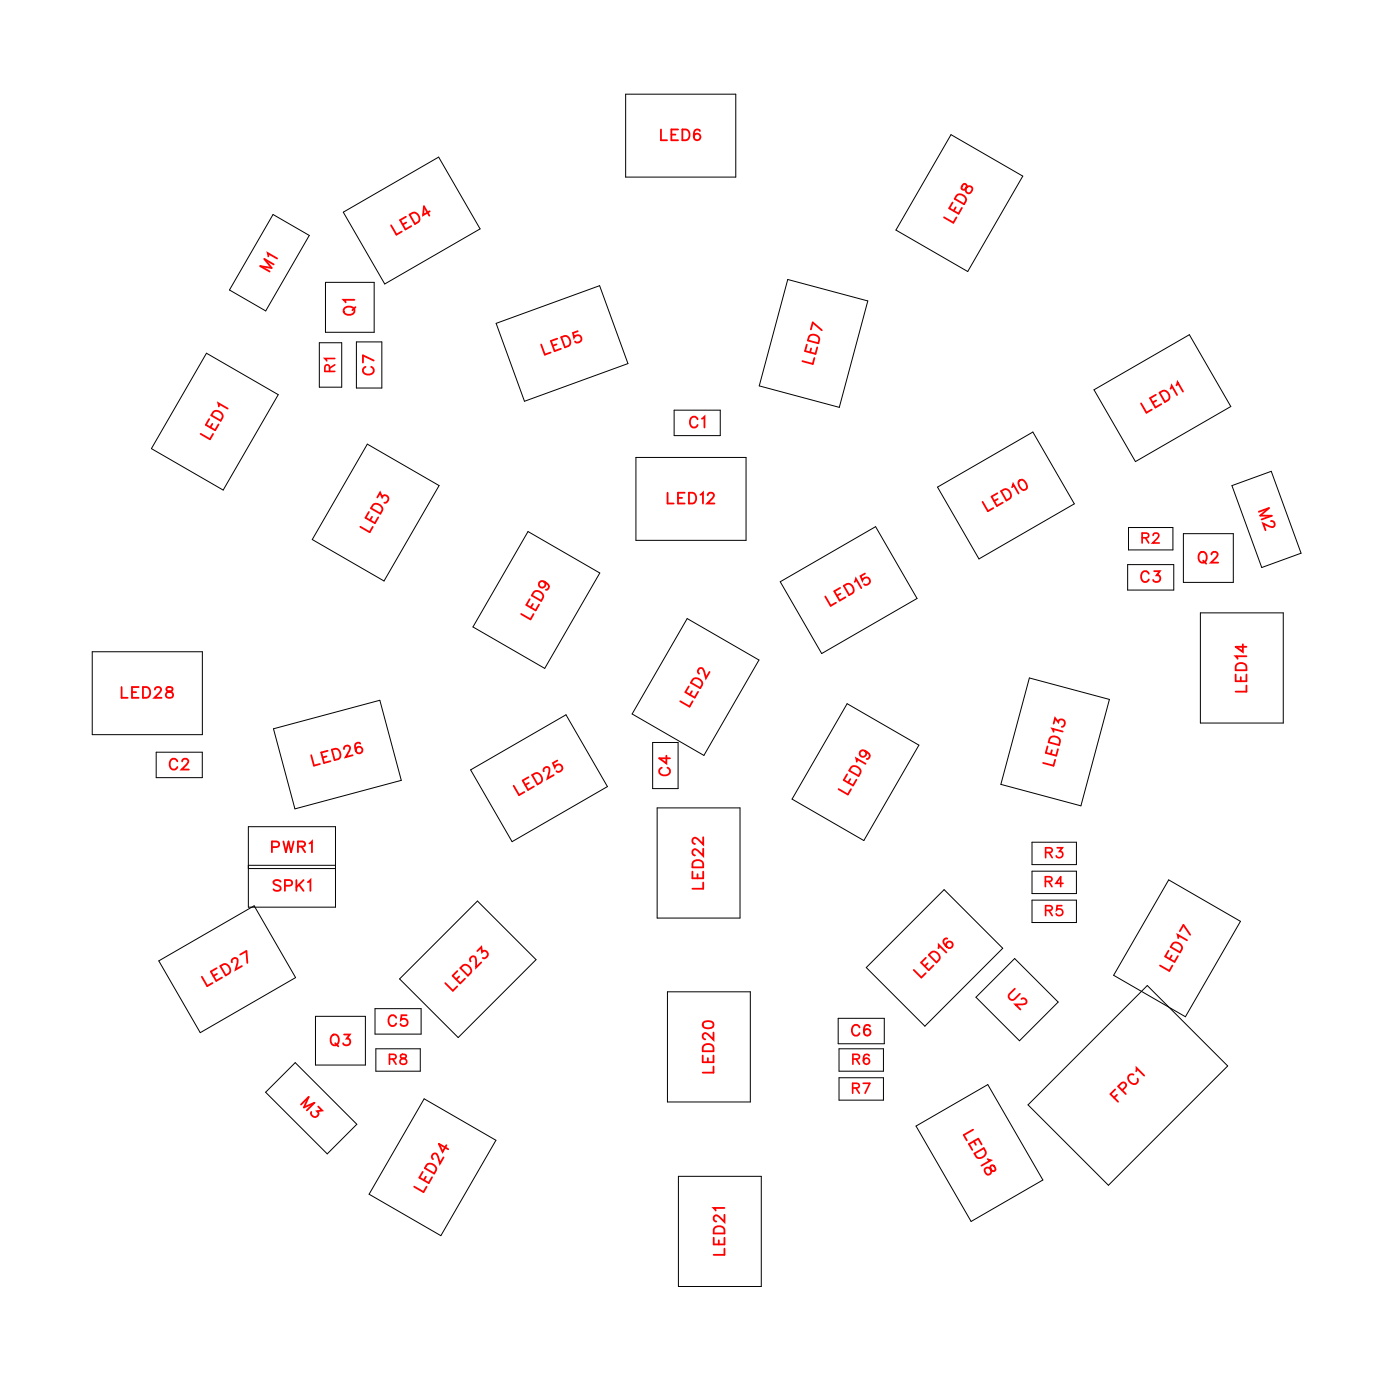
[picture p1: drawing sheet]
<svg xmlns="http://www.w3.org/2000/svg" width="92mm" height="92mm" viewBox="0 0 92 92" stroke-linecap="round" stroke-linejoin="round" font-family="sans-serif">
<g fill="none" stroke="#000" stroke-width=".07">
<path d="M18 14.1l2.4 1.4-2.9 5-2.4-1.4zM21.4 18.6h3.2v3.3h-3.2zM22.6 14l6.3-3.7 2.7 4.8-6.3 3.6zM41.2 6.2h7.2v5.4h-7.2zM51.8 18.4l5.3 1.4-1.9 7-5.2-1.4zM62.6 8.9l4.7 2.7-3.6 6.3-4.7-2.8zM13.6 23.2l4.7 2.8-3.6 6.2-4.7-2.7zM21 22.5h1.5v3h-1.5zM23.5 22.5h1.6v3h-1.6zM24.2 29.2l4.7 2.7-3.6 6.3-4.8-2.7zM32.6 21.3l6.9-2.5 1.8 5.1-6.8 2.5zM34.7 35l4.8 2.7-3.7 6.3-4.7-2.8z"/>
<path d="M41.8 30.1h7.3v5.4h-7.3zM44.4 27h3v1.7h-3zM51.3 38.3l6.3-3.7 2.7 4.8-6.2 3.6zM61.7 32l6.3-3.6 2.7 4.7-6.3 3.7zM72 25.6l6.3-3.6 2.7 4.7-6.3 3.7zM74.2 37.1h3v1.7h-3zM74.3 34.7h2.9v1.5h-2.9zM77.9 35.1h3.3v3.2h-3.3zM81.1 31.9l2.6-.9 1.9 5.4-2.6 .9zM6.1 42.9h7.2v5.4h-7.2zM10.3 49.5h3v1.7h-3zM16.3 54.4h5.8v5.3h-5.8z"/>
<path d="M16.3 57.1h5.8M16.3 56.9h5.8M18 47.9l7-1.8 1.4 5.2-7 1.9zM31 50.6l6.2-3.6 2.8 4.7-6.3 3.7zM42.9 48.8h1.7v3.1h-1.7zM43.2 53.1h5.5v7.3h-5.5zM45.2 40.7l4.7 2.7-3.6 6.3-4.7-2.7zM55.7 46.3l4.8 2.7-3.7 6.3-4.7-2.7zM62.1 58.5l3.9 3.9-5.1 5.1-3.9-3.9zM67.7 44.6l5.3 1.4-1.9 7-5.2-1.4zM67.9 55.4h2.9v1.5h-2.9zM67.9 57.3h2.9v1.5h-2.9z"/>
<path d="M67.9 59.2h2.9v1.5h-2.9zM76.9 57.9l4.7 2.7-3.6 6.3-4.7-2.7zM79 40.3h5.4v7.3h-5.4zM10.4 63.2l6.3-3.6 2.8 4.7-6.3 3.6zM17.5 71.8l1.9-1.9 4.1 4.1-2 1.9zM20.8 66.9h3.2v3.2h-3.2zM24.7 66.4h3v1.6h-3zM24.7 69h3v1.5h-3zM26.3 64.4l5.1-5.1 3.9 3.8-5.1 5.2zM27.9 72.3l4.7 2.7-3.6 6.3-4.7-2.7zM43.9 65.2h5.5v7.3h-5.5zM44.6 77.4h5.5v7.2h-5.5z"/>
<path d="M55.2 67h3v1.7h-3zM55.2 69h2.9v1.5h-2.9zM55.2 70.9h2.9v1.5h-2.9zM60.3 74.1l4.7-2.8 3.6 6.3-4.7 2.8zM66.8 63.1l2.8 2.8-2.5 2.6-2.9-2.9zM75.5 64.8l5.3 5.3-7.9 7.9-5.2-5.3z"/>
</g>
<g fill="none" stroke="#f00" stroke-width=".12">
<path d="M17.7 16.9l-.1-.2 .6 .3M18 17.4l-.6-.4 .5 .6-.8-.1 .6 .4M23.3 19.7h-.7l.1 .2M25.7 14.8l.4 .6 .3-.2M26.7 14.3l-.4 .2 .4 .6 .4-.2M26.7 14.6l-.2 .2M27 14.1l.2-.1a.38 .38 0 0 1 .3 .2 .38 .38 0 0 1 0 .4l-.2 .1zM28.3 13.9l-.5 .3 .1-.6 .4 .6M43.5 8.5v.7h.4M44.2 8.9h.3M44.6 8.5h-.4v.7h.4M44.9 8.5h.2a.38 .38 0 0 1 .3 .4 .38 .38 0 0 1-.3 .3h-.2z"/>
<path d="M46.1 8.6h-.1a.35 .35 0 0 0-.4 .2 .35 .35 0 0 0 .3 .4 .22 .22 0 0 0 .2-.2 .22 .22 0 0 0-.2-.2 .22 .22 0 0 0-.2 .2M62.1 14.3l.6 .4 .2-.4M62.7 13.3l-.2 .4 .6 .4 .2-.4M62.9 13.6l-.1 .3M62.9 12.9a.38 .38 0 0 1 .5-.1 .38 .38 0 0 1 .2 .4l-.2 .2-.6-.3zM63.4 12.2l-.1 .2 .1 .1 .5-.2a.24 .24 0 0 1 0 .3 .24 .24 0 0 1-.3 .1l-.1-.2 .1-.3-.1-.1zM13.2 28.5l.6 .4 .2-.4M13.8 27.6l-.3 .3 .7 .4 .2-.4M14 27.9l-.2 .2M14 27.1a.38 .38 0 0 1 .5 0 .38 .38 0 0 1 .1 .4l-.1 .2-.6-.4zM14.4 26.7v-.2l.6 .4M22.7 20.2a.35 .35 0 0 1 .4 0 .35 .35 0 0 1 .2 .4 .33 .33 0 0 1-.5 .1 .33 .33 0 0 1-.1-.5z"/>
<path d="M23.4 20.2l-.2 .2M23.7 34.7l.6 .3 .2-.3M24.1 24.1a.26 .26 0 0 0-.2 .3 .26 .26 0 0 0 .3 .2h.1a.26 .26 0 0 0 .3-.2 .26 .26 0 0 0-.2-.3M24.3 33.7l-.2 .4 .6 .3 .2-.4M24.5 34l-.2 .2M24.5 33.2a.38 .38 0 0 1 .5 0 .38 .38 0 0 1 .1 .4l-.1 .2-.6-.4zM24.6 23.7l-.7-.3v.5M24.8 32.7l.2-.3 .1 .3a.25 .25 0 0 1 .5 .1 .24 .24 0 0 1-.3 .3M34.9 39.4l-.3 .4 .7 .4 .2-.4M35.1 39.7l-.2 .3M35.1 39a.38 .38 0 0 1 .4-.1 .38 .38 0 0 1 .2 .4l-.1 .2-.6-.3zM35.6 22.7l.3 .6 .3-.1"/>
<path d="M35.8 38.3a.22 .22 0 0 1 0 .3 .22 .22 0 0 1-.3-.1 .22 .22 0 0 1 .2-.3l.1 .1a.34 .34 0 0 1 .3 .4l-.2 .1M36.6 22.7h-.2M36.7 22.3l-.4 .1 .2 .7 .4-.2M36.9 22.2l.3-.1a.38 .38 0 0 1 .3 .3 .38 .38 0 0 1-.1 .4h-.2zM38 21.8l-.3 .1 .1 .3a.25 .25 0 0 1 .3-.1 .25 .25 0 0 1 .1 .3 .25 .25 0 0 1-.4 .1M43.9 32.4v.7h.4M44.6 32.8h.3M45.1 32.4h-.5v.7h.5M45.3 32.4h.3a.38 .38 0 0 1 .2 .4 .38 .38 0 0 1-.2 .3h-.3zM45.9 27.6a.26 .26 0 0 0-.3-.2 .26 .26 0 0 0-.2 .3v.2a.26 .26 0 0 0 .2 .2 .26 .26 0 0 0 .3-.1M46.1 32.5l.2-.1v.7M46.2 27.5l.2-.1v.7"/>
<path d="M46.6 32.6l.1-.2h.1l.2 .1-.1 .3-.4 .3h.5M53.1 22.7l-.1 .4 .7 .2 .1-.4M53.3 22.1a.39 .39 0 0 1 .6 .3v.2l-.7-.2zM53.4 21.7l.1-.5 .6 .5M53.4 22.9l-.1 .3M53.6 23.6l-.1 .3-.7-.1M54.3 39.2l.4 .7 .3-.3M55.3 38.7l-.4 .2 .4 .6 .3-.2M55.3 39.1l-.2 .1M55.5 38.5l.2-.1a.38 .38 0 0 1 .4 .2 .38 .38 0 0 1 0 .4l-.2 .1zM56.2 38.3l.1-.2 .4 .6M56.9 37.7l-.3 .2 .2 .3a.25 .25 0 0 1 .3-.2 .25 .25 0 0 1 .1 .3 .25 .25 0 0 1-.3 .1"/>
<path d="M64.7 33l.3 .6 .4-.2M65.6 32.5l-.3 .2 .3 .6 .4-.2M65.7 32.8l-.3 .2M65.9 32.3l.2-.1a.38 .38 0 0 1 .4 .2 .38 .38 0 0 1-.1 .4l-.2 .1zM66.6 32l.1-.2 .3 .7M67.1 31.6a.37 .37 0 0 1 .4 .2 .37 .37 0 0 1 0 .4 .41 .41 0 0 1-.4-.6zM75.1 26.5l.3 .6 .4-.2M75.6 37.7a.26 .26 0 0 0-.3-.1 .26 .26 0 0 0-.2 .2v.2a.26 .26 0 0 0 .2 .3 .26 .26 0 0 0 .3-.2M76 37.6h.3l-.2 .2a.24 .24 0 0 1 .2 .4 .24 .24 0 0 1-.4-.1M76.1 26l-.4 .2 .3 .6 .4-.2M76.1 26.3l-.2 .2M76.3 25.8l.2-.1a.38 .38 0 0 1 .4 .2 .38 .38 0 0 1 0 .4l-.2 .1z"/>
<path d="M77 25.6l.1-.2 .4 .6M77.4 25.3l.1-.2 .4 .7M78.9 36.4l.1-.1a.33 .33 0 0 1 .4 .4 .33 .33 0 0 1-.4 .3l-.1-.3zM79.2 36.9l.2 .2M79.7 36.5l.2-.2h.1l.1 .1-.1 .3-.3 .3h.5M82.8 33.7l.7-.3-.6 .5h.8l-.7 .3M83.6 34.3l.2 .1 .1 .1-.1 .2-.2-.1-.5-.2 .2 .5M8 45.2v.7h.4M8.7 45.5h.3M9.1 45.2h-.4v.7h.4M9.4 45.2h.2a.38 .38 0 0 1 .3 .3 .38 .38 0 0 1-.3 .4h-.2zM10.2 45.4l.1-.2h.2l.1 .1-.1 .3-.3 .3h.4"/>
<path d="M11 45.2v.2l.3 .1 .1 .2a.24 .24 0 0 1-.2 .2 .24 .24 0 0 1-.3-.2l.5-.3-.1-.2zM11.7 50.1a.26 .26 0 0 0-.3-.2 .26 .26 0 0 0-.2 .3v.2a.26 .26 0 0 0 .2 .2 .26 .26 0 0 0 .3-.1M12 50.1l.1-.2h.2l.1 .1-.1 .3-.3 .3h.4M17.9 55.7h.4v-.3h-.4v.7M18.5 58l-.2-.1-.3 .1 .1 .2 .4 .2v.1l-.2 .1-.3-.1M18.6 55.4l.2 .7 .2-.7 .2 .7 .1-.7M18.8 58.3l.4-.1v-.2l-.4-.1v.7M19.5 57.9v.7M19.6 55.7h.4v-.3h-.4v.7M19.7 58.2l.3 .4M19.8 55.7l.3 .4M20 57.9l-.5 .5"/>
<path d="M20.3 58l.1-.1v.7M20.4 55.5l.1-.1v.7M20.5 49.7l.2 .7 .4-.1M21.5 49.8h-.3M21.6 49.4l-.5 .1 .2 .7 .4-.1M21.8 49.3h.3a.38 .38 0 0 1 .3 .2 .38 .38 0 0 1-.2 .4l-.2 .1zM22.6 49.3l.1-.2 .2-.1 .1 .1v.3l-.3 .4 .5-.1M23.7 48.9a.35 .35 0 0 0-.4 .3 .35 .35 0 0 0 .4 .4 .22 .22 0 0 0 .1-.3 .22 .22 0 0 0-.2-.2 .22 .22 0 0 0-.2 .3M33.8 51.7l.4 .6 .3-.2M34.3 40.4l.6 .3 .2-.3M34.8 51.1l-.4 .2 .4 .7 .3-.3M34.8 51.5l-.2 .1"/>
<path d="M35 51l.2-.1a.38 .38 0 0 1 .4 .2 .38 .38 0 0 1 0 .4l-.2 .1zM35.8 50.7v-.2h.1h.2l.1 .3-.2 .4 .4-.2M36.7 50l-.3 .2 .1 .3a.25 .25 0 0 1 .3-.2 .25 .25 0 0 1 .2 .3 .25 .25 0 0 1-.4 .1M43.6 50.5a.26 .26 0 0 0-.2 .3 .26 .26 0 0 0 .3 .2h.1a.26 .26 0 0 0 .3-.2 .26 .26 0 0 0-.2-.3M43.9 49.7v.5l-.5-.3h.7M44.8 46.1l.6 .4 .2-.4M45.3 45.2l-.2 .3 .6 .4 .2-.4M45.5 45.5l-.1 .2M45.6 57.3v.5h.7v-.5M45.6 44.7a.38 .38 0 0 1 .4 0 .38 .38 0 0 1 .2 .4l-.1 .2-.6-.4zM45.7 56.7l.1-.1 .4 .1 .1 .4h-.7zM45.9 57.5v.3"/>
<path d="M46.3 55.8v.5l-.4-.3-.2-.1-.1 .1v.1l.1 .2M46.3 55.1v.4l-.4-.3-.2-.1-.1 .1v.2l.1 .1M46.3 58.1v.4h-.7M46.7 44.2l-.2 .4-.2-.4-.1-.3-.2 .1-.1 .1 .1 .2M55.2 51.9l.6 .4 .2-.4M55.7 50.9l-.2 .4 .6 .4 .3-.4M56 51.3l-.2 .2M56 50.5a.38 .38 0 0 1 .4 0 .38 .38 0 0 1 .2 .3l-.1 .2-.6-.3zM56.4 50.1l-.1-.2 .7 .3M56.9 49.4a.22 .22 0 0 1 0 .3 .22 .22 0 0 1-.3-.1 .22 .22 0 0 1 .2-.3l.1 .1a.34 .34 0 0 1 .3 .5h-.2M68.9 49.1l-.1 .4 .7 .2 .1-.4M69.1 48.5a.39 .39 0 0 1 .7 .3l-.1 .2-.7-.2z"/>
<path d="M69.2 49.4l-.1 .2M69.3 47.6l.1-.4 .2 .3a.25 .25 0 0 1 .5-.1 .24 .24 0 0 1-.2 .4M69.4 50l-.1 .4-.7-.2M69.9 48.1l-.7-.2 .1 .2M81.3 44.4v.4h.7v-.4M81.4 43.7l.2-.1 .3 .1 .1 .4h-.7zM81.7 44.5v.3M81.8 42.4v.5l-.5-.4h.7M82 43.2h-.7l.2 .1M82 45.1v.4h-.7M13.3 64.3l.3 .6 .4-.2M14.3 63.7l-.4 .2 .3 .6 .4-.2"/>
<path d="M14.3 64.1l-.3 .1M14.5 63.6l.2-.2a.38 .38 0 0 1 .4 .2 .38 .38 0 0 1 0 .4l-.2 .2zM15.3 63.3v-.2l.1-.1 .2 .1v.2l-.1 .5 .4-.2M15.8 62.8l.4-.2 .1 .7M19.8 72.7l.5-.5-.3 .7 .7-.4-.5 .5M20.9 72.8l.3 .3h-.3a.24 .24 0 0 1-.2 .4 .24 .24 0 0 1-.2-.4M21.8 68.2l.1-.1a.33 .33 0 0 1 .4 .3 .33 .33 0 0 1-.4 .3l-.1-.2zM22.1 68.6l.2 .2M22.6 68.1h.4l-.2 .2a.24 .24 0 0 1 .2 .4 .24 .24 0 0 1-.4-.1M26.1 67a.26 .26 0 0 0-.3-.2 .26 .26 0 0 0-.2 .3v.1a.26 .26 0 0 0 .2 .3 .26 .26 0 0 0 .3-.2M26.8 66.8h-.4v.3a.25 .25 0 0 1 .4 0 .25 .25 0 0 1-.1 .4 .25 .25 0 0 1-.3-.1M27.3 78.1l.6 .3 .2-.3"/>
<path d="M27.8 77.1l-.2 .4 .6 .3 .2-.4M28 77.4l-.1 .2M28.1 76.6a.38 .38 0 0 1 .4 0 .38 .38 0 0 1 .2 .4l-.1 .2-.6-.4zM29.2 76.1l-.2 .4-.2-.4-.1-.2h-.2l-.1 .1 .1 .2M29.3 64.7l.5 .5 .3-.3M29.4 75.3l-.3 .5-.2-.6 .6 .4M30.1 63.9l-.3 .3 .5 .5 .3-.3M30.2 64.2l-.2 .2M30.3 63.7l.2-.2a.38 .38 0 0 1 .4 .1 .38 .38 0 0 1 .1 .4l-.2 .2zM31 63.2l-.1-.2 .1-.1h.2l.1 .3v.4l.4-.3M31.4 62.6l.3-.3v.3a.24 .24 0 0 1 .4 .2 .24 .24 0 0 1-.3 .2M46.2 69.4v.5h.8v-.5"/>
<path d="M46.3 67.3l.2-.1a.3 .3 0 0 1 .5 .2 .38 .38 0 0 1-.4 .2 .38 .38 0 0 1-.4-.2zM46.3 68.7h.2h.4l.1 .5h-.8zM46.6 69.6v.3M47 67.9v.5l-.4-.3-.2-.1-.2 .1v.1l.2 .2M47 70.2v.4h-.8M47.7 79.9v.5l-.4-.4-.2-.1-.1 .2v.1l.1 .2M47.7 79.5h-.7l.1 .1M56.6 67.6a.26 .26 0 0 0-.3-.2 .26 .26 0 0 0-.2 .3v.2a.26 .26 0 0 0 .2 .2 .26 .26 0 0 0 .3-.1M57.3 67.5h-.1a.35 .35 0 0 0-.4 .2 .35 .35 0 0 0 .3 .4 .22 .22 0 0 0 .2-.2 .22 .22 0 0 0-.2-.2 .22 .22 0 0 0-.2 .2M60.1 63.8l.5 .5 .3-.3M60.9 63l-.3 .3 .5 .5 .3-.3M61 63.4l-.1 .2"/>
<path d="M61.1 62.8l.2-.2a.38 .38 0 0 1 .4 .1 .38 .38 0 0 1 .1 .4l-.2 .2zM61.8 62.4v-.2l.5 .5M62.3 61.7a.35 .35 0 0 0-.2 .5 .35 .35 0 0 0 .5 .1 .22 .22 0 0 0 0-.3 .22 .22 0 0 0-.3 0 .22 .22 0 0 0 0 .3M64 74.3l-.6 .4 .2 .3M64.1 75.1l.1 .2M64.1 75.9l.6-.4 .2 .2a.38 .38 0 0 1-.2 .4 .38 .38 0 0 1-.5 0zM64.6 75.3l-.2-.4-.6 .4 .2 .3M64.8 76.9l.3-.1 .3 .2 .1-.1-.1-.2h-.1h-.1v.4v.1a.25 .25 0 0 1-.3 0 .25 .25 0 0 1-.1-.3zM65 76.3h.2l-.6 .4M66.8 65l-.4 .5 .1 .2h.3l.3-.3M67.2 65.7h.2l.1 .1v.2l-.2 .1h-.5l.4 .3M73.4 71.7l-.3 .3 .5 .5"/>
<path d="M73.5 72l-.2 .2M73.8 71.7l.3-.3-.2-.2-.3 .3 .5 .5M74.6 70.7a.26 .26 0 0 0-.3 .1 .26 .26 0 0 0 0 .3l.1 .1a.26 .26 0 0 0 .4 .1 .26 .26 0 0 0 .1-.3M74.8 70.5v-.2l.5 .5M76.3 63.5l.7 .4 .2-.4M76.9 62.5l-.2 .4 .6 .4 .2-.4M77.1 62.9l-.1 .2M77.2 62.1a.38 .38 0 0 1 .4 0 .38 .38 0 0 1 .2 .3l-.1 .2-.7-.3zM77.5 61.7v-.2l.6 .4M77.6 61.3l.3-.5 .4 .7M47 81.4v.5h.7v-.5M47 80.8a.39 .39 0 0 1 .7 .1v.2h-.7z"/>
<path d="M47.3 81.6v.3M47.7 82.1v.4h-.7"/>
</g>
<g fill="none" stroke="#f00" stroke-width=".11">
<path d="M21.7 24.4v-.3l-.3-.1v.4h.6M22 23.6h-.6l.1 .1M22 24l-.3 .2M75.2 35.4l.3-.1 .1-.2h-.4v.6M75.4 35.4l.2 .3M75.9 35.2l.1-.1 .3 .1-.4 .5h.4M68.8 58h.4v-.3h-.4v.6M68.8 56.1l.4-.1v-.2h-.4v.6M68.8 59.9h.4v-.3h-.4v.6M69 58l.2 .3M69 56.1l.2 .3M69 59.9l.2 .3"/>
<path d="M69.6 55.8h.3l-.2 .2a.22 .22 0 0 1 .2 .4 .22 .22 0 0 1-.4-.1M69.9 59.6h-.3l-.1 .3a.23 .23 0 0 1 .4-.1 .23 .23 0 0 1-.1 .4 .23 .23 0 0 1-.3-.1M70 58.1h-.5l.3-.4v.6M25.6 69.7l.4-.1v-.2h-.4v.6M25.8 69.7l.3 .3M26.4 69.4v.2l.4 .2a.22 .22 0 0 1-.3 .2 .22 .22 0 0 1-.2-.2l.4-.3v-.1zM56.1 71.6l.4-.1v-.2h-.4v.6M56.1 69.7l.4-.1v-.2h-.4v.6M56.3 71.6l.2 .3M56.3 69.7l.3 .3M56.8 71.3h.4l-.3 .6M57.2 69.4a.32 .32 0 0 0-.4 .2 .32 .32 0 0 0 .2 .4 .2 .2 0 0 0 .2-.2 .2 .2 0 0 0-.2-.2 .2 .2 0 0 0-.2 .2"/>
</g>
<g font-size="1.2" fill="#fff">
<text x="43.4" y="9.5">LED6</text>
<text x="26.2" y="15.7" transform="rotate(-30 26.2 15.7)">LED4</text>
<text x="63" y="14.9" transform="rotate(-60 63 14.9)">LED8</text>
<text x="18" y="18.1" transform="rotate(-60 18 18.1)">M1</text>
<text x="23.6" y="20.8" transform="rotate(-90 23.6 20.8)">Q1</text>
<text x="35.9" y="23.6" transform="rotate(-20 35.9 23.6)">LED5</text>
<text x="14" y="29.1" transform="rotate(-60 14 29.1)">LED1</text>
<text x="24.9" y="24.7" transform="rotate(-90 24.9 24.7)">C7</text>
<text x="45.3" y="28.4">C1</text>
<text x="53.8" y="24.1" transform="rotate(-75 53.8 24.1)">LED7</text>
<text x="75.5" y="27.4" transform="rotate(-30 75.5 27.4)">LED11</text>
<text x="24.6" y="35.2" transform="rotate(-60 24.6 35.2)">LED3</text>
<text x="43.9" y="33.4">LED12</text>
<text x="65.1" y="33.9" transform="rotate(-30 65.1 33.9)">LED10</text>
<text x="82.5" y="33.7" transform="rotate(70 82.5 33.7)">M2</text>
<text x="35.1" y="40.9" transform="rotate(-60 35.1 40.9)">LED9</text>
<text x="54.8" y="40.1" transform="rotate(-30 54.8 40.1)">LED15</text>
<text x="75" y="38.6">C3</text>
<text x="78.8" y="37.3">Q2</text>
<text x="7.9" y="46.2">LED28</text>
<text x="45.6" y="46.7" transform="rotate(-60 45.6 46.7)">LED2</text>
<text x="82.3" y="45.6" transform="rotate(-90 82.3 45.6)">LED14</text>
<text x="11.1" y="50.9">C2</text>
<text x="20.7" y="50.7" transform="rotate(-15 20.7 50.7)">LED26</text>
<text x="34.3" y="52.6" transform="rotate(-30 34.3 52.6)">LED25</text>
<text x="44.4" y="51.1" transform="rotate(-90 44.4 51.1)">C4</text>
<text x="56" y="52.5" transform="rotate(-60 56 52.5)">LED19</text>
<text x="69.6" y="50.5" transform="rotate(-75 69.6 50.5)">LED13</text>
<text x="17.8" y="56.4">PWR1</text>
<text x="17.9" y="58.9">SPK1</text>
<text x="46.6" y="58.5" transform="rotate(-90 46.6 58.5)">LED22</text>
<text x="13.7" y="65.2" transform="rotate(-30 13.7 65.2)">LED27</text>
<text x="30" y="65.4" transform="rotate(-45 30 65.4)">LED23</text>
<text x="60.8" y="64.6" transform="rotate(-45 60.8 64.6)">LED16</text>
<text x="66" y="65.7" transform="rotate(45 66 65.7)">U2</text>
<text x="77.2" y="64.1" transform="rotate(-60 77.2 64.1)">LED17</text>
<text x="21.7" y="69.1">Q3</text>
<text x="25.5" y="67.8">C5</text>
<text x="47.3" y="70.6" transform="rotate(-90 47.3 70.6)">LED20</text>
<text x="56" y="68.4">C6</text>
<text x="19.6" y="72.8" transform="rotate(45 19.6 72.8)">M3</text>
<text x="63.1" y="74.8" transform="rotate(60 63.1 74.8)">LED18</text>
<text x="73.7" y="72.7" transform="rotate(-45 73.7 72.7)">FPC1</text>
<text x="28.1" y="78.6" transform="rotate(-60 28.1 78.6)">LED24</text>
<text x="48" y="82.6" transform="rotate(-90 48 82.6)">LED21</text>
</g>
<g font-size="1.1" fill="#fff">
<text x="22.3" y="24.5" transform="rotate(-90 22.3 24.5)">R1</text>
<text x="75.1" y="36">R2</text>
<text x="68.7" y="58.6">R4</text>
<text x="68.8" y="56.7">R3</text>
<text x="68.8" y="60.5">R5</text>
<text x="25.6" y="70.3">R8</text>
<text x="56.1" y="70.3">R6</text>
<text x="56.1" y="72.2">R7</text>
</g>
</svg>
